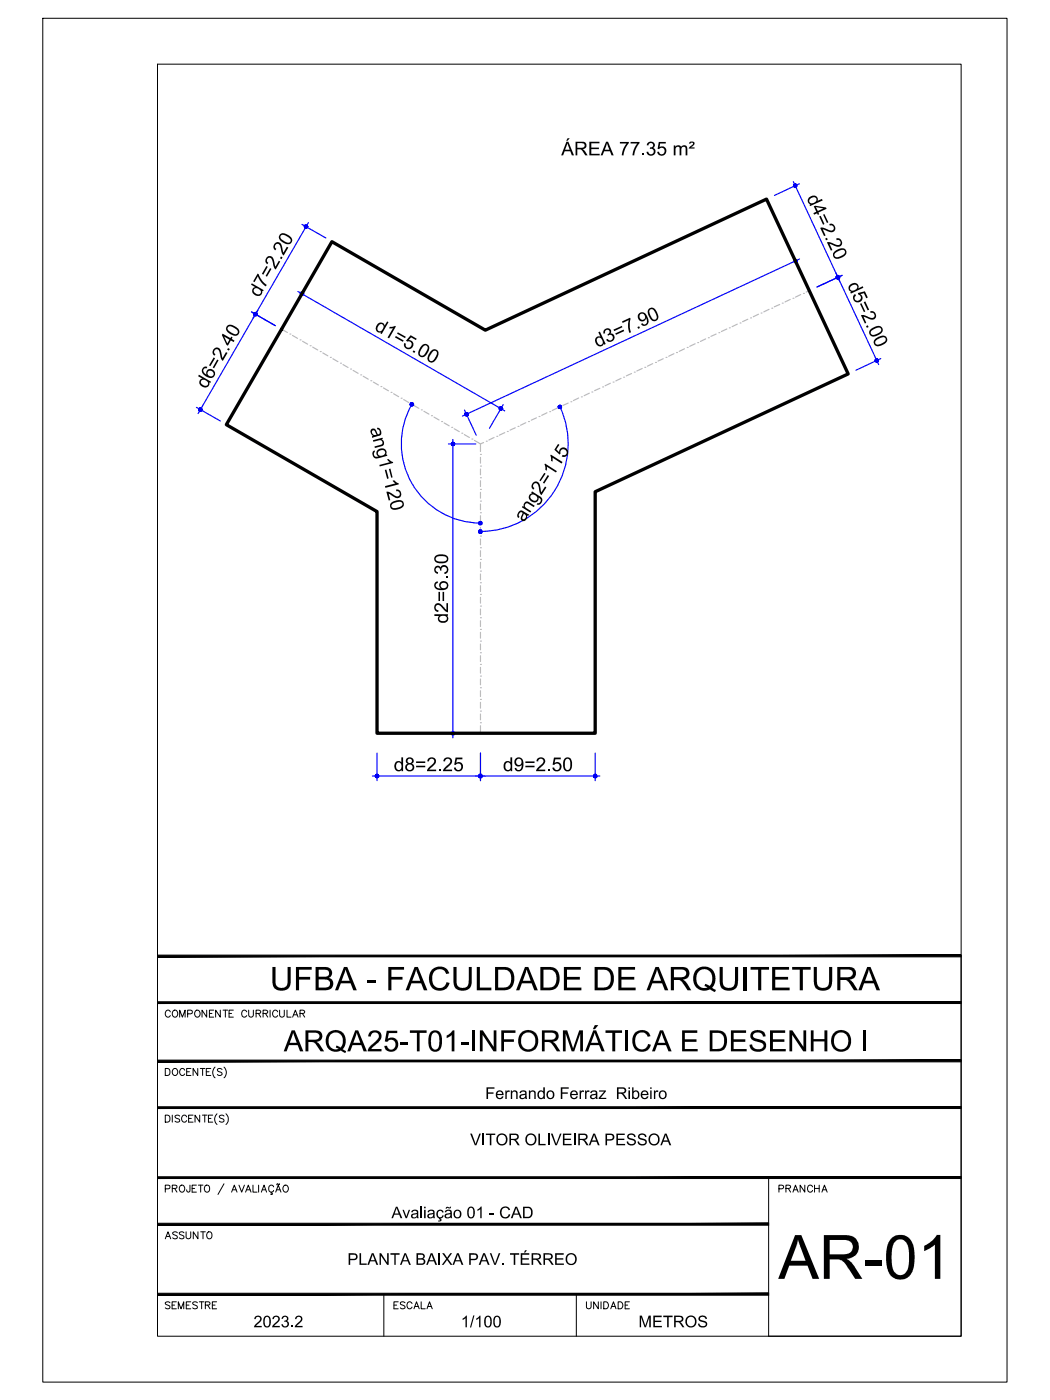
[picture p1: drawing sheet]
<svg xmlns="http://www.w3.org/2000/svg" width="229mm" height="305mm" viewBox="0 0 229 305" stroke-linecap="round" stroke-linejoin="round" font-family="sans-serif">
<!-- layer: ARQ_EIXO CINZA 04 -->
<g fill="none" stroke="#bababa" stroke-width=".25">
<path d="M61.3 71.7l1.3 .7M63.1 72.7h.1M63.7 73l1.1 .7M65.3 74h.1M65.9 74.3l1.1 .6M67.5 75.3h.1M68.1 75.6l1.1 .6M69.7 76.5h.1M70.3 76.8l1.1 .7M71.9 77.8h.1M72.5 78.1l1.1 .6M74.1 79.1h.1"/>
<path d="M74.7 79.4l1.1 .6M140.4 80h.1M142.1 79.2l-1.1 .5M142.7 78.9h.1M144.4 78.1l-1.1 .5M145 77.8h.1M146.7 77l-1.1 .6M147.3 76.8h.1M149 75.9l-1.1 .6M149.6 75.6h.1M151.3 74.8l-1.1 .6M151.9 74.6h.1"/>
<path d="M153.6 73.8l-1.1 .5M154.2 73.5h.1M155.9 72.7l-1.1 .5M156.5 72.4h.1M158.2 71.6l-1.1 .6M158.8 71.4h.1M160.5 70.6l-1.1 .5M161.1 70.3h.1M162.8 69.5l-1.1 .5M163.4 69.2h.1M165.1 68.4l-1.1 .6M165.7 68.2h.1"/>
<path d="M167.4 67.4l-1.1 .5M168 67.1h.1M169.8 66.3l-1.2 .5M170.3 66h.1M172 65.2l-1.1 .5M172.6 64.9h.1M174.3 64.1l-1.1 .6M174.9 63.9h.1M176.2 63.3l-.7 .3M76.3 80.3h.1M76.9 80.6l1.1 .7M78.5 81.6h.1"/>
<path d="M79.1 81.9l1.1 .7M80.7 82.9h.1M81.3 83.2l1.1 .6M82.9 84.2h.1M83.5 84.5l1.1 .6M85.1 85.4h.1M85.7 85.7l1.1 .7M87.3 86.7h.1M87.9 87l1.1 .6M89.5 88h.1M90.1 88.3l1.1 .6M91.7 89.2h.1"/>
<path d="M92.3 89.5l1.1 .7M93.9 90.5h.1M94.5 90.8l1.1 .6M96.1 91.8h.1M96.7 92.1l1.1 .6M98.3 93h.1M98.9 93.3l1.1 .7M100.5 94.3h.1M101.1 94.6l1.1 .7M102.7 95.6h.1M103.3 95.9l1.3 .7M104.6 98.9h.1"/>
<path d="M104.6 99.6v1.2M105.3 96.4l-.7 .2v1.7M105.9 96.1h.1M107.6 95.3l-1.2 .5M108.2 95h.1M109.9 94.2l-1.2 .5M110.4 93.9h.1M112.2 93.1l-1.2 .5M112.8 92.8h.1M114.5 92l-1.2 .6M115.1 91.8h.1M116.8 91l-1.1 .5"/>
<path d="M117.3 90.7h.1M119.1 89.9l-1.2 .5M119.7 89.6h.1M121.4 88.8l-1.2 .6M122 88.6h.1M123.7 87.8l-1.1 .5M124.3 87.5h.1M126 86.7l-1.2 .5M126.6 86.4h.1M128.3 85.6l-1.1 .5M128.9 85.3h.1M130.6 84.5l-1.1 .5"/>
<path d="M131.2 84.2h.1M132.9 83.4l-1.2 .6M133.5 83.2h.1M135.2 82.4l-1.1 .5M135.8 82.1h.1M137.5 81.3l-1.1 .5M138.1 81h.1M139.8 80.2l-1.2 .6M104.6 119.3h.1M104.6 116.7h.1M104.6 114.2h.1M104.6 111.6h.1"/>
<path d="M104.6 109.1h.1M104.6 106.6h.1M104.6 104h.1M104.6 101.5h.1M104.6 102.1v1.3M104.6 104.6v1.3M104.6 107.2v1.3M104.6 109.7v1.3M104.6 112.3v1.2M104.6 114.8v1.3M104.6 117.3v1.3M104.6 119.9v1.3"/>
<path d="M104.6 139.6h.1M104.6 137h.1M104.6 134.5h.1M104.6 132h.1M104.6 129.4h.1M104.6 126.9h.1M104.6 124.3h.1M104.6 121.8h.1M104.6 122.4v1.3M104.6 125v1.2M104.6 127.5v1.3M104.6 130v1.3"/>
<path d="M104.6 132.6v1.3M104.6 135.1v1.3M104.6 137.7v1.2M104.6 157.4h.1M104.6 154.8h.1M104.6 152.3h.1M104.6 149.7h.1M104.6 147.2h.1M104.6 144.7h.1M104.6 142.1h.1M104.6 140.2v1.3M104.6 142.7v1.3"/>
<path d="M104.6 145.3v1.3M104.6 147.8v1.3M104.6 150.4v1.2M104.6 152.9v1.3M104.6 155.4v1.3M104.6 158v1.6"/>
</g>
<!-- layer: COTA AZUL -->
<g fill="none" stroke="#00f" stroke-width=".25">
<path d="M172.7 39.5l10.1 21.8M65.7 48.9l5.3 2.9M67.1 48.5l-12 20.8M172.8 55.9l2.5 5.4M174 40l-5.4 2.5M174.1 56.4l-73.4 34.2M182 59.4l9.3 20M183.3 59.9l-5.4 2.6M54.7 67.9l5.2 3M56.1 67.5l-13 22.5M64.9 63.5l45 26M66.3 63.1l-3.1 5.2"/>
<path d="M191.8 78.1l-5.4 2.5M42.8 88.7l5.2 3M89.7 88a17.3 17.3 0 0 0 14.9 25.9M97.6 96.6h6M98.6 95.7v65M101.1 89.3l2.6 5.4M109.6 88.1l-3 5.2M121.9 88.6a19.1 19.1 0 0 1-17.3 27.1M97.6 159.6h6M81.1 169h49.5M82.1 164v6M104.6 164v6"/>
<path d="M129.6 164v6"/>
</g>
<g fill="#00f" stroke="#00f" stroke-width=".22">
<path d="M65.4 63.8v.1h.3zM65.4 63.9h.3l-.3 .2zM65.4 64.1l.1 .2 .2-.4z"/>
<path d="M65.7 63.9l-.2 .4h.2zM65.7 63.9l.2 .4h-.2zM65.7 63.9l.2 .4 .2-.2z"/>
<path d="M65.7 63.9l.4 .2v-.2zM65.7 63.9l.4-.1v.1zM65.9 63.6l-.2 .3 .4-.1z"/>
<path d="M65.7 63.6v.3l.2-.3zM65.5 63.6h.2v.3zM65.5 63.6l-.1 .2 .3 .1z"/>
<path d="M109.1 88.9l.2 .2 .1-.2zM109.1 88.9l.2-.1 .1 .1zM109.2 88.6l-.1 .3 .2-.1z"/>
<path d="M109.1 88.6v.3l.1-.3zM108.8 88.6h.3v.3zM108.8 88.6l-.1 .2 .4 .1z"/>
<path d="M108.7 88.8v.1h.4zM108.7 88.9h.4l-.4 .2zM108.7 89.1l.1 .2 .3-.4z"/>
<path d="M109.1 88.9l-.3 .4h.3zM109.1 88.9l.1 .4h-.1zM109.1 88.9l.1 .4 .1-.2z"/>
<path d="M98.4 96.4l.2 .2v-.3zM98.4 96.4l.2 .2-.3-.1zM98.3 96.5v.1h.3z"/>
<path d="M98.3 96.6v.3l.3-.3zM98.3 96.9l.3-.3-.2 .4zM98.6 96.6l-.2 .4h.2z"/>
<path d="M98.6 96.6v.4h.2zM98.6 96.6l.3 .3-.1 .1zM98.6 96.6l.3 .3 .1-.3z"/>
<path d="M98.6 96.6h.4l-.1-.1zM98.8 96.4l.1 .1-.3 .1zM98.6 96.3v.3l.2-.2z"/>
<path d="M98.6 159.6v.4h.2zM98.6 159.6l.3 .3-.1 .1zM98.6 159.6l.3 .3 .1-.3z"/>
<path d="M98.6 159.6h.4l-.1-.1zM98.8 159.3l.1 .2-.3 .1zM98.6 159.3v.3l.2-.3z"/>
<path d="M98.4 159.3l.2 .3v-.3zM98.4 159.3l.2 .3-.3-.1zM98.3 159.5v.1h.3z"/>
<path d="M98.3 159.6v.3l.3-.3zM98.3 159.9l.3-.3-.2 .4zM98.6 159.6l-.2 .4h.2z"/>
<path d="M101.2 90.3l.1 .2 .3-.3zM101.6 90.2v.4l-.3-.1zM101.6 90.2v.4h.1z"/>
<path d="M101.6 90.2l.1 .4 .2-.2zM101.6 90.2h.3v.2zM101.6 90.2h.3v-.2z"/>
<path d="M101.8 89.9l-.2 .3 .3-.2zM101.6 89.8l.2 .1-.2 .3zM101.4 89.8l.2 .4v-.4z"/>
<path d="M101.3 90l.3 .2-.2-.4zM101.3 90l.3 .2h-.4zM101.2 90.2v.1l.4-.1z"/>
<path d="M173.4 56.5l-.2 .3 .3-.2zM173.2 56.4l.2 .1-.2 .3zM173 56.5l.2 .3v-.4z"/>
<path d="M172.8 56.6l.4 .2-.2-.3zM172.8 56.6l.4 .2h-.4zM172.8 56.8v.2l.4-.2z"/>
<path d="M172.8 57l.2 .1 .2-.3zM173.2 56.8l-.1 .4-.1-.1zM173.2 56.8l-.1 .4h.2z"/>
<path d="M173.2 56.8l.1 .4 .2-.2zM173.2 56.8l.4 .1-.1 .1zM173.2 56.8l.4 .1-.1-.3z"/>
<path d="M172.8 40.2l.3 .2-.1-.3zM172.8 40.2l.3 .2h-.3zM172.8 40.4v.2l.3-.2z"/>
<path d="M172.8 40.6l.1 .1 .2-.3zM173.1 40.4v.4l-.2-.1zM173.1 40.4v.4h.2z"/>
<path d="M173.1 40.4l.2 .4 .1-.2zM173.1 40.4l.4 .1-.1 .1zM173.1 40.4l.4 .1v-.2z"/>
<path d="M173.4 40.1l-.3 .3 .4-.1zM173.1 40l.3 .1-.3 .3zM173 40.1l.1 .3v-.4z"/>
<path d="M182.4 60.4l.2 .3 .2-.1zM182.4 60.4h.4v.2zM182.4 60.4h.4v-.2z"/>
<path d="M182.6 60.1l-.2 .3 .4-.2zM182.5 60l.1 .1-.2 .3zM182.3 60l.1 .4 .1-.4z"/>
<path d="M182.1 60.2l.3 .2-.1-.4zM182.1 60.2l.3 .2-.4-.1zM182 60.3l.1 .2 .3-.1z"/>
<path d="M182.1 60.5l.1 .2 .2-.3zM182.4 60.4v.3h-.2zM182.4 60.4v.3h.2z"/>
<path d="M182.1 60.2l.3 .2-.1-.4zM182.1 60.2l.3 .2-.4-.1zM182 60.3l.1 .2 .3-.1z"/>
<path d="M182.1 60.5l.1 .2 .2-.3zM182.4 60.4v.3h-.2zM182.4 60.4v.3h.2z"/>
<path d="M182.4 60.4l.2 .3 .2-.1zM182.4 60.4h.4v.2zM182.4 60.4h.4v-.2z"/>
<path d="M182.6 60.1l-.2 .3 .4-.2zM182.5 60l.1 .1-.2 .3zM182.3 60l.1 .4 .1-.4z"/>
<path d="M190.9 78.5l.2 .3 .1-.1zM190.9 78.5h.4l-.1 .2zM190.9 78.5h.4l-.1-.2z"/>
<path d="M191.1 78.2l-.2 .3 .3-.2zM190.9 78.1l.2 .1-.2 .3zM190.7 78.1l.2 .4v-.4z"/>
<path d="M190.6 78.3l.3 .2-.2-.4zM190.6 78.3l.3 .2-.4-.1zM190.5 78.4v.3l.4-.2z"/>
<path d="M190.5 78.7l.2 .1 .2-.3zM190.9 78.5l-.1 .4-.1-.1zM190.9 78.5l-.1 .4 .3-.1z"/>
<path d="M55.6 68v.4l.2-.3zM55.4 68.1l.2-.1v.4zM55.4 68.1l-.1 .1 .3 .2z"/>
<path d="M55.3 68.2l-.1 .2h.4zM55.2 68.4h.4l-.3 .2zM55.3 68.6l.1 .1 .2-.3z"/>
<path d="M55.6 68.4l-.2 .3h.2zM55.6 68.4l.2 .3h-.2zM55.6 68.4l.2 .3 .2-.1z"/>
<path d="M55.6 68.4l.4 .2v-.2zM55.6 68.4l.4-.2v.2zM55.8 68.1l-.2 .3 .4-.2z"/>
<path d="M43.6 89.2l-.2 .3h.2zM43.6 89.2l.2 .3h-.2zM43.6 89.2l.2 .3 .1-.1z"/>
<path d="M43.6 89.2l.3 .2 .1-.2zM43.6 89.2l.3-.2 .1 .2zM43.8 88.9l-.2 .3 .3-.2z"/>
<path d="M43.6 88.8v.4l.2-.3zM43.4 88.9l.2-.1v.4zM43.4 88.9l-.1 .1 .3 .2z"/>
<path d="M43.3 89v.2h.3zM43.3 89.2h.3l-.3 .2zM43.3 89.4l.1 .1 .2-.3z"/>
<path d="M55.6 68.4l-.2 .3h.2zM55.6 68.4l.2 .3h-.2zM55.6 68.4l.2 .3 .2-.1z"/>
<path d="M55.6 68.4l.4 .2v-.2zM55.6 68.4l.4-.2v.2zM55.8 68.1l-.2 .3 .4-.2z"/>
<path d="M55.6 68v.4l.2-.3zM55.4 68.1l.2-.1v.4zM55.4 68.1l-.1 .1 .3 .2z"/>
<path d="M55.3 68.2l-.1 .2h.4zM55.2 68.4h.4l-.3 .2zM55.3 68.6l.1 .1 .2-.3z"/>
<path d="M66.6 49v.3l.2-.3zM66.4 49h.2v.3zM66.4 49l-.1 .1 .3 .2z"/>
<path d="M66.3 49.1v.2h.3zM66.3 49.3h.3l-.3 .2zM66.3 49.5l.1 .2 .2-.4z"/>
<path d="M66.6 49.3l-.2 .4h.2zM66.6 49.3l.2 .4h-.2zM66.6 49.3l.2 .4 .1-.2z"/>
<path d="M66.6 49.3l.3 .2 .1-.2zM66.6 49.3l.3-.2 .1 .2zM66.8 49l-.2 .3 .3-.2z"/>
<path d="M104.6 169h.3v-.2zM104.8 168.6l.1 .2-.3 .2zM104.6 168.6v.4l.2-.4z"/>
<path d="M104.4 168.6l.2 .4v-.4zM104.4 168.6l.2 .4-.3-.2zM104.3 168.8l-.1 .2h.4z"/>
<path d="M104.2 169l.1 .2 .3-.2zM104.3 169.2l.3-.2-.2 .3zM104.6 169l-.2 .3h.2z"/>
<path d="M104.6 169v.3h.2zM104.6 169l.3 .2-.1 .1zM104.6 169l.3 .2v-.2z"/>
<path d="M81.7 169v.2l.4-.2zM81.7 169.2l.4-.2-.2 .3zM82.1 169l-.2 .3h.2z"/>
<path d="M82.1 169v.3h.2zM82.1 169l.3 .2-.1 .1zM82.1 169l.3 .2 .1-.2z"/>
<path d="M82.1 169h.4l-.1-.2zM82.3 168.6l.1 .2-.3 .2zM82.1 168.6v.4l.2-.4z"/>
<path d="M81.9 168.6l.2 .4v-.4zM81.9 168.6l.2 .4-.4-.2zM81.7 168.8v.2h.4z"/>
<path d="M129.6 169h.4l-.1-.2zM129.8 168.6l.1 .2-.3 .2zM129.6 168.6v.4l.2-.4z"/>
<path d="M129.4 168.6l.2 .4v-.4zM129.4 168.6l.2 .4-.4-.2zM129.2 168.8v.2h.4z"/>
<path d="M129.2 169v.2l.4-.2zM129.2 169.2l.4-.2-.2 .3zM129.6 169l-.2 .3h.2z"/>
<path d="M129.6 169v.3h.2zM129.6 169l.3 .2-.1 .1zM129.6 169l.3 .2 .1-.2z"/>
<path d="M104.2 169l.1 .2 .3-.2zM104.3 169.2l.3-.2-.2 .3zM104.6 169l-.2 .3h.2z"/>
<path d="M104.6 169v.3h.2zM104.6 169l.3 .2-.1 .1zM104.6 169l.3 .2v-.2z"/>
<path d="M104.6 169h.3v-.2zM104.8 168.6l.1 .2-.3 .2zM104.6 168.6v.4l.2-.4z"/>
<path d="M104.4 168.6l.2 .4v-.4zM104.4 168.6l.2 .4-.3-.2zM104.3 168.8l-.1 .2h.4z"/>
<path d="M89.7 87.7v.4l.1-.4zM89.5 87.7h.2v.4zM89.5 87.7l-.2 .1 .4 .3z"/>
<path d="M89.3 87.8v.3h.4zM89.3 88.1h.4l-.4 .1zM89.3 88.2l.2 .1 .2-.2z"/>
<path d="M89.7 88.1l-.2 .2 .2 .1zM89.7 88.1l.1 .2-.1 .1zM89.7 88.1l.1 .2 .2-.1z"/>
<path d="M89.7 88.1l.3 .1v-.1zM89.7 88.1l.3-.3v.3zM89.8 87.7l-.1 .4 .3-.3z"/>
<path d="M104.6 113.9h.3v-.2zM104.8 113.6l.1 .1-.3 .2zM104.6 113.5v.4l.2-.3z"/>
<path d="M104.4 113.6l.2 .3v-.4zM104.4 113.6l.2 .3-.3-.2zM104.3 113.7l-.1 .2h.4z"/>
<path d="M104.2 113.9l.1 .2 .3-.2zM104.3 114.1l.3-.2-.2 .3zM104.6 113.9l-.2 .3 .2 .1z"/>
<path d="M104.6 113.9v.4l.2-.1zM104.6 113.9l.3 .2-.1 .1zM104.6 113.9l.3 .2v-.2z"/>
<path d="M104.2 115.7l.1 .3 .3-.3zM104.3 116l.3-.3-.2 .4zM104.6 115.7l-.2 .4h.2z"/>
<path d="M104.6 115.7v.4h.2zM104.6 115.7l.3 .3-.1 .1zM104.6 115.7l.3 .3v-.3z"/>
<path d="M104.6 115.7h.3v-.1zM104.8 115.4l.1 .2-.3 .1zM104.6 115.4v.3l.2-.3z"/>
<path d="M104.4 115.4l.2 .3v-.3zM104.4 115.4l.2 .3-.3-.1zM104.3 115.6l-.1 .1h.4z"/>
<path d="M121.6 88.4l.3 .2-.1-.3zM121.6 88.4l.3 .2h-.4zM121.5 88.6v.1l.4-.1z"/>
<path d="M121.5 88.7l.2 .2 .2-.3zM121.9 88.6l-.1 .3h-.1zM121.9 88.6l-.1 .3h.2z"/>
<path d="M121.9 88.6l.1 .3 .2-.1zM121.9 88.6h.4l-.1 .2zM121.9 88.6h.4l-.1-.2z"/>
<path d="M122.1 88.3l-.2 .3 .3-.2zM121.9 88.2l.2 .1-.2 .3zM121.8 88.3l.1 .3v-.4z"/>
</g>
<!-- layer: 0 -->
<path d="M72.3 52.6l33.4 19.3 61.2-28.6 17.8 38.1-55.1 25.7v52.5h-47.5v-48.2l-32.8-18.9z" fill="none" stroke="#000" stroke-width=".72"/>
<!-- layer: MRG_EXTERNA -->
<path d="M9.3 4h209.9v296.9h-209.9z" fill="none" stroke="#000" stroke-width=".22"/>
<!-- layer: MRG_INTERNA -->
<path d="M34.3 14h175v276.9h-175z" fill="none" stroke="#000" stroke-width=".22"/>
<!-- layer: SIMB_01 -->
<g fill="#000" stroke="#000" stroke-width=".22">
<path d="M34.3 218.1v.4l175-.4zM34.3 218.5l175-.4v.4z"/>
<path d="M34.3 207.9v.4l175-.4zM34.3 208.3l175-.4v.4z"/>
<path d="M34.3 230.8v.4l175-.4zM34.3 231.2l175-.4v.4z"/>
<path d="M34.3 256.2v.4l175-.4zM34.3 256.6l175-.4v.4z"/>
<path d="M34.3 241v.3l175-.3zM34.3 241.3l175-.3v.3z"/>
<path d="M34.3 266.3v.4l133-.4zM34.3 266.7l133-.4v.4z"/>
<path d="M34.3 282h133v-.4zM34.3 281.6h133l-133 .4z"/>
</g>
<g fill="none" stroke="#000" stroke-width=".22">
<path d="M45 219.9v1.5l-1-1.5v1.5M46.5 219.9h-.9v1.5h.9M48 219.9v1.5l-1.1-1.5v1.5M48.6 219.9h1M49.1 219.9v1.5M50.8 219.9h-.9v1.5h.9M54.1 219.9v1.1l.5 .4h.3l.3-.4v-1.1M58.8 219.9v1.5M60.9 219.9v1.1l.4 .4 .5-.2 .1-1.3M62.5 219.9v1.5h.9M209.3 208.1v82.8h-42v-34.5M36 232.6h.5a.82 .82 0 0 1 .5 .8 .82 .82 0 0 1-.5 .7h-.5z"/>
<path d="M37.1 220.3a.56 .56 0 0 0-.7-.4 .56 .56 0 0 0-.4 .6 .63 .63 0 0 0 .2 .8 .63 .63 0 0 0 .9-.2M37.7 220.1a.72 .72 0 0 1 1 .2 .72 .72 0 0 1-.3 1.1 .72 .72 0 0 1-.9-.4 .72 .72 0 0 1 .2-.9zM37.7 232.8a.72 .72 0 0 1 1 .2 .72 .72 0 0 1-.3 1.1 .72 .72 0 0 1-.9-.4 .72 .72 0 0 1 .2-.9zM39.1 221.4v-1.5l.6 1.5 .6-1.5v1.5M40.2 233a.56 .56 0 0 0-.6-.4 .56 .56 0 0 0-.5 .6 .63 .63 0 0 0 .3 .8 .63 .63 0 0 0 .8-.2M40.6 233.3h.6M40.9 220.7l.9-.1v-.5l-.3-.2h-.6v1.5M41.6 232.6h-1v1.5h1M42.7 220a.71 .71 0 0 1 .9 .7 .71 .71 0 0 1-.9 .7l-.3-.5v-.4zM43.1 232.6v1.5l-1.1-1.5v1.5M43.6 232.6h1M44.1 232.6v1.5"/>
<path d="M44.9 233.3h.6M45.6 220.6h.5M45.9 232.6h-1v1.5h1M46.8 232.3a1.57 1.57 0 0 0 0 2.4M48.3 232.8l-.3-.2-.7 .2 .2 .4 .5 .2 .3 .3v.2l-.3 .2-.7-.2M48.8 232.3a1.57 1.57 0 0 1 0 2.4M49.9 220.6h.5M53.7 220.3a.56 .56 0 0 0-.6-.4 .56 .56 0 0 0-.5 .6 .63 .63 0 0 0 .3 .8 .63 .63 0 0 0 .8-.2M55.8 220.6h.8l.2-.4-.4-.3h-.6v1.5M56.3 220.6l.5 .8M57.3 220.6h.8l.2-.4-.4-.3h-.6v1.5M57.8 220.6l.5 .8"/>
<path d="M60.5 220.3a.56 .56 0 0 0-.7-.4 .56 .56 0 0 0-.4 .6 .63 .63 0 0 0 .2 .8 .63 .63 0 0 0 .9-.2M63.7 221.4l.6-1.5 .6 1.5M65.3 220.6h.9l.1-.4-.3-.3h-.7v1.5M65.8 220.6l.5 .8M36 242.8h.5a.82 .82 0 0 1 .5 .7 .82 .82 0 0 1-.5 .8h-.5zM36 258.8l.9-.1 .1-.6-1-.1v1.5M37.5 258.7l1-.1v-.5l-1-.1v1.5M37.5 242.8v1.5M38 258.7l.5 .8M39.1 243l-.3-.2-.7 .2 .2 .4 .7 .3 .1 .2v.2l-.3 .2-.7-.2M39.2 258.2a.72 .72 0 0 1 1 .2 .72 .72 0 0 1-.3 1.1 .72 .72 0 0 1-.9-.4 .72 .72 0 0 1 .2-.9zM40.6 243.2a.56 .56 0 0 0-.6-.4 .56 .56 0 0 0-.5 .6 .63 .63 0 0 0 .3 .8 .63 .63 0 0 0 .8-.2"/>
<path d="M41.1 243.5h.6M41.4 258l-.1 1.4-.4 .1-.2-.1-.1-.4M41.8 258.7h.6M42 242.8h-.9v1.5h.9M42.8 258h-1v1.5h1M43.2 258h1M43.5 242.8v1.5l-1-1.5v1.5M43.7 258v1.5M44.1 242.8h1M44.6 242.8v1.5M44.6 258.2a.63 .63 0 0 1 .8-.1 .63 .63 0 0 1 .2 .9 .57 .57 0 0 1-.5 .6 .57 .57 0 0 1-.6-.6zM45.4 243.5h.5"/>
<path d="M46.3 242.8h-.9v1.5h.9M47.2 242.5a1.57 1.57 0 0 0 0 2.3M48.8 243l-.4-.2-.6 .2 .1 .4 .7 .3 .2 .2v.2l-.4 .2-.6-.2M48.8 257.7l-1.3 2.4M49.2 242.5a1.57 1.57 0 0 1 0 2.3M50.4 259.5l.6-1.5 .6 1.5M50.7 259h.7M52 258l.6 1.5 .6-1.5M53.5 259.5l.6-1.5 .6 1.5M53.7 259h.7M55.1 258v1.5h.9M56.3 258v1.5"/>
<path d="M56.9 259.5l.6-1.5 .5 1.5M57.1 259h.7M59.1 259.5v.3l.2 .2h-.4M59.6 258.4a.6 .6 0 0 0-.9-.3 .6 .6 0 0 0-.2 .9 .54 .54 0 0 0 .4 .5 .54 .54 0 0 0 .7-.3M60 259.5l.6-1.5 .6 1.5M60.2 259h.8M60.3 257.8l-.1 .1M60.3 257.8h.2M60.5 257.8l.1 .1M60.6 257.9h.2M60.9 257.7l-.1 .2M61.8 258.2a.72 .72 0 0 1 1 .2 .72 .72 0 0 1-.3 1.1 .72 .72 0 0 1-.9-.4 .72 .72 0 0 1 .2-.9z"/>
<path d="M83.6 281.8v9.1M125.5 281.8v9.1"/>
</g>
<text font-size="13.3" x="169.5" y="278.4">AR-01</text>
<text font-size="7.1" x="58.8" y="215.6">UFBA - FACULDADE DE ARQUITETURA</text>
<text font-size="6.4" x="61.8" y="228.9">ARQA25-T01-INFORMÁTICA E DESENHO I</text>
<g font-size="4.4">
<text x="168.3" y="260.7">PRANCHA</text>
<text x="34.9" y="270.9">ASSUNTO</text>
<text x="34.9" y="286.1">SEMESTRE</text>
<text x="84.7" y="286.1">ESCALA</text>
<text x="126.3" y="286.1">UNIDADE</text>
</g>
<g font-size="4.2">
<text x="122.2" y="33.8">ÁREA 77.35 m²</text>
<text x="175.5" y="43.1" transform="rotate(65 175.5 43.1)">d4=2.20</text>
<text x="56.4" y="64.9" transform="rotate(-60 56.4 64.9)">d7=2.20</text>
<text x="184.4" y="62.1" transform="rotate(65 184.4 62.1)">d5=2.00</text>
<text x="81.3" y="71.7" transform="rotate(30 81.3 71.7)">d1=5.00</text>
<text x="130" y="75.7" transform="rotate(-25 130 75.7)">d3=7.90</text>
<text x="44.9" y="84.8" transform="rotate(-60 44.9 84.8)">d6=2.40</text>
<text x="80.5" y="93.3" transform="rotate(75 80.5 93.3)">ang1=120</text>
<text x="114" y="113.8" transform="rotate(-57 114 113.8)">ang2=115</text>
<text x="97.5" y="135.8" transform="rotate(-90 97.5 135.8)">d2=6.30</text>
<text x="85.7" y="167.9">d8=2.25</text>
<text x="109.5" y="167.9">d9=2.50</text>
</g>
<g font-size="3.5">
<text x="105.6" y="239.3">Fernando Ferraz Ribeiro</text>
<text x="102.4" y="249.3">VITOR OLIVEIRA PESSOA</text>
<text x="85.2" y="265.2">Avaliação 01 - CAD</text>
<text x="75.6" y="275.4">PLANTA BAIXA PAV. TÉRREO</text>
<text x="55.2" y="289">2023.2</text>
<text x="100.3" y="289">1/100</text>
<text x="139" y="289">METROS</text>
</g>
</svg>
